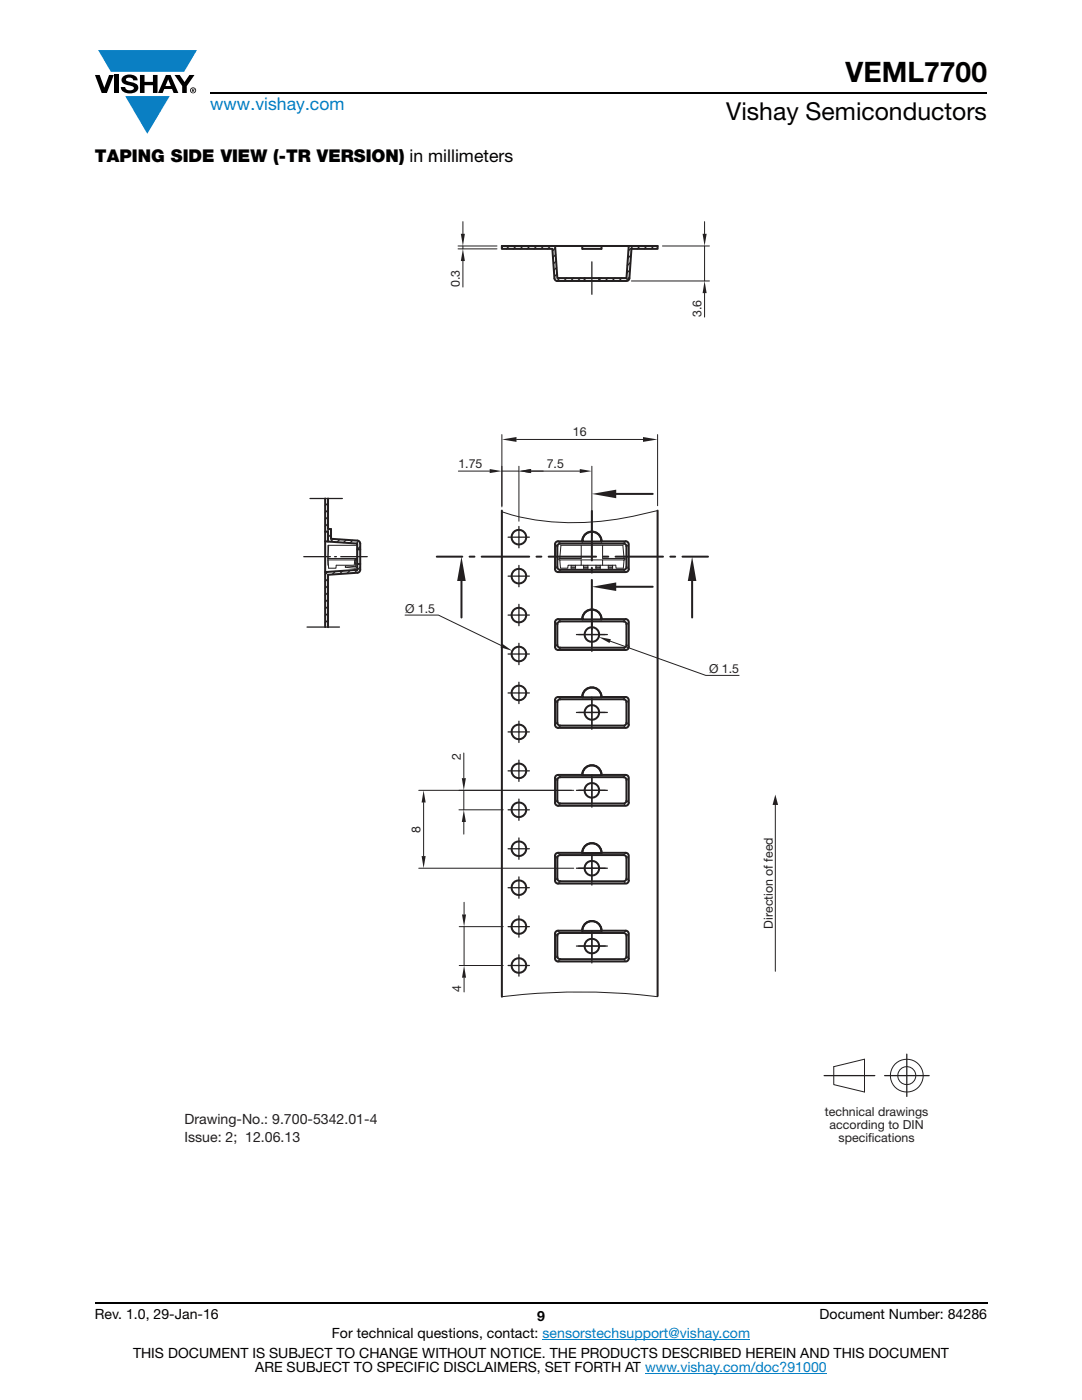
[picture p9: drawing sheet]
<svg xmlns="http://www.w3.org/2000/svg" width="216mm" height="279mm" viewBox="0 0 216 279" stroke-linecap="round" stroke-linejoin="round" font-family="sans-serif">
<g fill="#0a7fc3">
<path d="M19.6 10h19.7l-2.6 4.3h-1.1h-13.5z"/>
<path d="M25 19.2h8.9l-4.5 7.5z"/>
</g>
<g fill="#000">
<path d="M18.9 15h1l.9 2.5 1-2.5h.9l-1.4 3.6h-1zM22.9 15h.9v3.6h-.9zM24.6 15.3a2.1 2.1 0 0 1 2.8 .3l.1 .4h-.9a.79 .79 0 0 0-.7-.5 .79 .79 0 0 0-.8 .4l.3 .3 1 .2a1.08 1.08 0 0 1 1.2 1 1.08 1.08 0 0 1-1.1 1.2 1.73 1.73 0 0 1-2.4-1.2h.9a.96 .96 0 0 0 .8 .6 .96 .96 0 0 0 .9-.4 1.31 1.31 0 0 0-1.2-.6 1.03 1.03 0 0 1-1.1-.6 1.03 1.03 0 0 1 .2-1.1zM27.9 15h.9v1.3h1.7v-1.3h.9v3.6h-.9v-1.6h-1.7v1.6h-.9zM34.8 15h1.1l.9 1.4 1-1.4h1l-1.5 2.2v1.4h-.9v-1.4z"/>
<path d="M33.6 15.9l.5 1.3h-1.1zM33.1 15l-1.6 3.6h1l.3-.8h1.5l.3 .8h1l-1.6-3.6z"/>
<path d="M38.4 17.8h.2v.2h-.2zM38.3 17.7v.7h.1v-.3l.4 .3-.2-.3 .2-.2-.1-.2z"/>
<path d="M38.1 18a.46 .46 0 0 1 .9 0 .46 .46 0 0 1-.9 0zM37.9 18a.6 .6 0 0 0 1.2 0 .6 .6 0 0 0-1.2 0z"/>
</g>
<path d="M42 18.6h155M18.9 260h178.1" fill="none" stroke="#000" stroke-width=".36"/>
<path d="M108.2 267.3h41.5M128.7 274h36.3" fill="none" stroke="#007ec4" stroke-width=".2"/>
<path d="M36.8 44.1h148.7v184.4h-148.7z" fill="#fff"/>
<g fill="none" stroke="#231f20" stroke-width=".4">
<path d="M87.2 111.1h5M93.7 111.1h1M96.1 111.1h9.5M100.1 101.9v97M107.1 111.1h.9M109.5 111.1h9.4M118.1 102v9.8M118.1 113.3v1M118.1 115.7v9.9M120.4 111.1h1M122.8 111.1h9.5M131.2 101.9v96.9"/>
<path d="M133.8 111.1h.9M136.2 111.1h5.1"/>
</g>
<path d="M131.2 101.9a60.3 60.3 0 0 1-22.8 2.1l-1.6-.2a36.8 36.8 0 0 1-6.7-1.7M100.1 198.9a128.3 128.3 0 0 1 31.1 0" fill="none" stroke="#231f20" stroke-width=".2"/>
<path d="M118.1 98.6l4.9-.9v1.7z" fill="#231f20"/>
<path d="M123 98.6h7.2" fill="none" stroke="#231f20" stroke-width=".4"/>
<path d="M118.1 117.1l4.9-.9v1.7z" fill="#231f20"/>
<path d="M123 117.1h7.2" fill="none" stroke="#231f20" stroke-width=".4"/>
<path d="M91.6 157.7h22.4M92.5 150.3v5M92.5 157.7v3.9M91.6 161.6h8.8M92.5 164v2.5" fill="none" stroke="#231f20" stroke-width=".2"/>
<g fill="#231f20">
<path d="M92.5 161.6l.5 2.4h-.8z"/>
<path d="M92.2 155.3h.8l-.5 2.4z"/>
</g>
<path d="M91.5 94h6.2M100.1 93v7.9M100.1 94h3.4M106 94h2.4" fill="none" stroke="#231f20" stroke-width=".2"/>
<g fill="#231f20">
<path d="M103.5 94l2.5-.4v.8z"/>
<path d="M97.7 93.6l2.4 .4-2.4 .4z"/>
</g>
<path d="M103.5 93v11M106 94h9.7M118.1 93v14" fill="none" stroke="#231f20" stroke-width=".2"/>
<g fill="#231f20">
<path d="M103.5 94l2.5-.4v.8z"/>
<path d="M115.7 93.6l2.4 .4-2.4 .4z"/>
<path d="M92.1 111.1l.8 4.9h-1.7z"/>
</g>
<path d="M92.1 116v7.2" fill="none" stroke="#231f20" stroke-width=".4"/>
<path d="M138.1 111.1l.9 4.9h-1.8z" fill="#231f20"/>
<path d="M138.1 116v7.2" fill="none" stroke="#231f20" stroke-width=".4"/>
<path d="M100.1 86.7v14.5M103.1 87.7h25.2M131.2 86.7v14.2" fill="none" stroke="#231f20" stroke-width=".2"/>
<g fill="#231f20">
<path d="M100.1 87.7l3-.5v1z"/>
<path d="M128.3 87.2l2.9 .5-2.9 .5z"/>
</g>
<path d="M83.6 157.7h30.9M83.6 173.3h30.9M84.5 160.2v10.6" fill="none" stroke="#231f20" stroke-width=".2"/>
<g fill="#231f20">
<path d="M84.1 170.8h.8l-.4 2.5z"/>
<path d="M84.5 157.7l.4 2.5h-.8z"/>
</g>
<path d="M91.6 192.7h8.8M91.6 184.9h8.8M92.6 180.1v2.4M92.6 184.9v7.8M92.6 195.1v2.9" fill="none" stroke="#231f20" stroke-width=".2"/>
<g fill="#231f20">
<path d="M92.2 182.5h.8l-.4 2.4z"/>
<path d="M92.6 192.7l.4 2.4h-.8z"/>
</g>
<g fill="none" stroke="#231f20" stroke-width=".25">
<path d="M118.1 52.3v6.4M60.6 111.1h5.3M66.8 111.1h.3M68 111.1h5.3M101.4 107.2h4.2M103.5 105.1v4.2M103.5 112.8v4.3M105.6 115h-4.2M101.4 138.3h4.2M103.5 120.6v4.3M103.5 128.4v4.2M103.5 136.2v4.2"/>
<path d="M105.6 130.5h-4.2M105.6 122.8h-4.2M101.4 146.1h4.2M103.5 143.9v4.3M103.5 151.7v4.2M103.5 159.5v4.2M105.6 153.8h-4.2M101.4 161.6h4.2M103.5 167.2v4.3M103.5 175v4.3M105.6 177.2h-4.2M105.6 169.4h-4.2"/>
<path d="M103.5 182.8v4.2M103.5 190.5v4.3M105.6 184.9h-4.2M105.6 192.7h-4.2"/>
</g>
<g fill="none" stroke="#231f20" stroke-width=".4">
<path d="M100.1 49.1h31.1v.6h-5.2l-.4 5.8-.1 .4-.3 .2h-14l-.3-.1-.3-.5-.4-5.8h-10.1zM110.8 49.1l.4 6.4h13.8l.5-6.4M116.2 49.7h3.8M116.6 55.5v.6M119.6 55.5v.6M64.9 99.5v25.6M65.5 99.5v6.1M64.9 108l6.4 .5v5.2l-6.4 .5M65.5 106.1v2M66 105.6v1.9M71.3 109.6h.6M71.3 112.6h.6"/>
<path d="M71.3 107.9l.5 .2 .1 .4v5.2l-.1 .3-.5 .3-5.8 .4v10.5"/>
<circle cx="103.5" cy="107.2" r="1.46"/>
<circle cx="103.5" cy="115" r="1.46"/>
<circle cx="103.5" cy="122.8" r="1.46"/>
<circle cx="103.5" cy="138.3" r="1.46"/>
<circle cx="103.5" cy="130.5" r="1.46"/>
<circle cx="103.5" cy="153.8" r="1.46"/>
<circle cx="103.5" cy="146.1" r="1.46"/>
<circle cx="103.5" cy="161.6" r="1.46"/>
<circle cx="103.5" cy="169.4" r="1.46"/>
<circle cx="103.5" cy="177.2" r="1.46"/>
<circle cx="103.5" cy="192.7" r="1.46"/>
<circle cx="103.5" cy="184.9" r="1.46"/>
</g>
<path d="M126 56.1h15.6M132.2 49.1h9.4M140.6 44.2v2.5M140.6 49.1v7M140.6 58.5v4.8" fill="none" stroke="#231f20" stroke-width=".2"/>
<g fill="#231f20">
<path d="M140.2 46.7h.8l-.4 2.4z"/>
<path d="M140.6 56.1l.4 2.4h-.8z"/>
</g>
<path d="M91.4 49.1h7.8M91.4 49.7h7.8M92.4 44.2v2.5M92.4 49.1v.6M92.4 52.1v5.2" fill="none" stroke="#231f20" stroke-width=".2"/>
<g fill="#231f20">
<path d="M92 46.7h.8l-.4 2.4z"/>
<path d="M92.4 49.7l.4 2.4h-.8z"/>
</g>
<path d="M61.9 99.5h6.4M61.3 125.1h6.4" fill="none" stroke="#231f20" stroke-width=".25"/>
<path d="M121.8 128l19 6.8h6.7" fill="none" stroke="#231f20" stroke-width=".2"/>
<path d="M119.5 127.1l2.4 .5-.3 .7z" fill="#231f20"/>
<path d="M80.8 122.8h6.7l12.5 6" fill="none" stroke="#231f20" stroke-width=".2"/>
<path d="M100.2 128.5l2 1.4-2.3-.7z" fill="#231f20"/>
<g fill="none" stroke="#231f20" stroke-width=".2">
<path d="M65.4 111.5v-2.7h5.9v2.7h-.3M65.4 111.7v1.1h.1M65.4 111.5h5.6v.2h-5.6M65.4 111.5v.2M65.6 108.8l-.2 2.7M71 111.5l.2 .3 .1 1.2-.1 .3-.3 .1-2-.2v-.3l2.1 .2-.1-1.3-.2 1h-3.6l-.1 .6h-1.4l-.2-1.7M110.8 108.5l.4 .6M111.2 113.1l-.4 .5M111.4 108l.4 .5M111.7 111.7h4.3v1.1h-2.7v.6h-1.5zM111.7 111.5h-.2v.2h.2M111.8 113.7l-.4 .5"/>
<path d="M114 113.4h.9M114 112.9h.8v.3M114 113.2h.8v.2M114 112.8v.6M114.8 112.8v.1M116 108.8v2.7h-4.3l.2-2.7h12.4l.2 2.7h-4.3v-2.7M116 111.7h4.2v1.1M116.4 112.9h.9M116.4 112.8v.6h.9v-.2h-.9M117.3 112.8v.4M118.9 113.2h.9v.2h-.9zM118.9 112.8v.1"/>
<path d="M119.8 112.9v.3M119.8 112.8v.1h-.9v.3M120.2 111.7h4.3l-.1 1.7h-1.5v-.6h-6.9M121.4 112.9h.8v.3M121.4 113.2h.8v.2M121.4 112.8v.6h.9M122.2 112.8v.1M124.4 113.7l.5 .5M124.5 111.5h.2v.2h-.2M124.9 108l-.5 .5M125 113.1l.5 .5M125.5 108.6l-.5 .5"/>
<path d="M110.8 124l.4 .6M110.8 139.6l.4 .5M111.2 128.7l-.4 .4M111.4 123.6l.4 .4M111.4 139.1l.4 .5M111.8 129.3l-.4 .4M124.4 129.3l.5 .4M124.9 123.6l-.5 .4M124.9 139.1l-.5 .5M125 128.7l.5 .4M125.5 124.2l-.5 .4M125.5 139.7l-.5 .4"/>
<path d="M110.8 155.1l.4 .6M111.2 159.8l-.4 .4M111.2 144.2l-.4 .5M111.4 154.7l.4 .4M111.8 144.8l-.4 .5M124.4 144.8l.5 .5M124.9 154.7l-.5 .4M125 159.8l.5 .4M125 144.2l.5 .5M125.5 155.2l-.5 .5M110.8 170.6l.4 .6M111.2 175.3l-.4 .5"/>
<path d="M111.4 170.2l.4 .4M111.8 160.4l-.4 .4M111.8 175.9l-.4 .4M124.4 160.4l.5 .4M124.4 175.9l.5 .4M124.9 170.2l-.5 .4M125 175.3l.5 .5M125.5 170.8l-.5 .4M154.7 160.3v33.5M110.8 186.2l.4 .6M111.2 190.9l-.4 .4M111.4 185.7l.4 .5"/>
<path d="M111.8 191.4l-.4 .5M124.4 191.4l.5 .5M124.9 185.7l-.5 .5M125 190.9l.5 .4M125.5 186.3l-.5 .5"/>
</g>
<g fill="none" stroke="#231f20" stroke-width=".4">
<path d="M116.2 49.1v.6M120 49.1v.6M64.9 106.1h.6M65.5 105.6h.5M66 107.5l5.3 .4M111.3 108.7l.5-.2h12.8l.3 .2 .1 .4v4.2l-.2 .3-.4 .1h-12.8l-.3-.2-.1-.4zM116.2 108h-4.9l-.4 .3-.1 .3v5l.1 .3 .4 .3h13.6l.3-.1 .3-.5v-5l-.2-.3-.4-.3h-4.9M116.8 106.6a1.9 1.9 0 0 1 2.1-.3 1.9 1.9 0 0 1 1.1 1.8h-3.8l.3-1zM120 108a1.92 1.92 0 0 0-1.9-1.9 1.92 1.92 0 0 0-1.9 2M120 108v.1M111.3 139.8l.5-.2h12.8l.3 .2 .1 .4v4.2l-.2 .3-.4 .1h-12.8l-.3-.2-.1-.4zM111.3 124.3l.5-.3h12.8l.3 .3 .1 .3v4.3l-.2 .3-.4 .1-12.8-.1-.3-.2-.1-.3z"/>
<path d="M116.2 123.6h-4.8l-.5 .2-.1 .4v4.9l.2 .5 .4 .1h13.5l.3-.1 .3-.5v-4.9l-.2-.4-.4-.2h-4.9M116.2 139.1h-4.9l-.4 .3-.1 .3v5l.2 .5 .3 .1h13.6l.3-.1 .3-.5v-5l-.2-.3-.4-.3h-4.9M116.8 137.7a1.91 1.91 0 0 1 2.1-.3 1.91 1.91 0 0 1 1.1 1.8h-3.8l.3-1zM116.8 122.2a1.9 1.9 0 0 1 2.1-.4 1.9 1.9 0 0 1 1.1 1.8h-3.8l.3-1zM120 123.6a1.92 1.92 0 0 0-1.9-2 1.92 1.92 0 0 0-1.9 2M120 139.1a1.92 1.92 0 0 0-1.9-1.9 1.92 1.92 0 0 0-1.9 2M120 123.6h.1M120 139.1v.1M111.3 155.3l.5-.2h12.8l.3 .2 .1 .4v4.2l-.2 .3-.4 .2-12.8-.1-.3-.2-.1-.3zM116.2 154.7h-4.9l-.4 .2-.1 .3v5l.1 .4 .4 .2h13.6l.3-.1 .3-.5v-5l-.2-.3-.4-.2h-4.9M116.9 153.2a1.9 1.9 0 0 1 2.1-.2 1.9 1.9 0 0 1 1 1.7h-3.8l.3-1.1zM120 154.7a1.92 1.92 0 0 0-1.9-2 1.92 1.92 0 0 0-1.9 2"/>
<path d="M120 154.7h.1M111.3 170.9l.5-.3 12.8 .1 .3 .2 .1 .3v4.3l-.2 .3-.4 .1h-12.8l-.3-.3-.1-.3zM116.2 170.2h-4.9l-.4 .2-.1 .4v5l.1 .3 .4 .2h13.6l.3-.1 .3-.4v-5l-.2-.4-.4-.2h-4.9M116.8 168.8a1.9 1.9 0 0 1 2.1-.3 1.9 1.9 0 0 1 1.1 1.7h-3.8l.3-1zM120 170.2a1.92 1.92 0 0 0-1.9-2 1.92 1.92 0 0 0-1.9 2M120 170.2h.1M111.3 186.4l.5-.2h12.8l.3 .2 .1 .4v4.2l-.2 .3-.4 .1h-12.8l-.3-.2-.1-.3zM116.2 185.7h-4.9l-.4 .3-.1 .3v5l.1 .3 .4 .3h13.6l.3-.1 .3-.5v-5l-.2-.3-.4-.3h-4.9M116.8 184.3a1.9 1.9 0 0 1 2.1-.3 1.9 1.9 0 0 1 1.1 1.8h-3.8l.3-1zM120 185.7a1.92 1.92 0 0 0-1.9-1.9 1.92 1.92 0 0 0-1.9 2M120 185.7v.1"/>
<circle cx="118.1" cy="126.6" r="1.46"/>
<circle cx="118.1" cy="142.2" r="1.45"/>
<circle cx="118.1" cy="157.7" r="1.45"/>
<circle cx="118.1" cy="173.3" r="1.45"/>
<circle cx="118.1" cy="188.8" r="1.45"/>
</g>
<g fill="none" stroke="#231f20" stroke-width=".25">
<path d="M100.3 49.1l-.2 .1M101.6 49.1l-.6 .6M103 49.1l-.6 .6M104.4 49.1l-.6 .6M105.8 49.1l-.6 .6M107.1 49.1l-.6 .6M108.5 49.1l-.6 .6M109.9 49.1l-.6 .6M110.8 49.5l-.5 .6M110.9 50.8l-.6 .6M111 52.1l-.6 .6M111.1 53.4l-.6 .5"/>
<path d="M111.2 54.7l-.6 .5M111.7 55.5l-.6 .6M113.1 55.5l-.6 .6M114.4 55.5l-.5 .6M115.8 55.5l-.6 .6M116.6 56v.1M120 55.5l-.4 .4M121.3 55.5l-.6 .6M122.7 55.5l-.6 .6M124.1 55.5l-.6 .6M125.6 55.3l-.7 .8M125.7 53.9l-.6 .6"/>
<path d="M125.8 52.4l-.6 .6M125.9 50.9l-.6 .6M126.4 49.1l-1 1M127.7 49.1l-.6 .6M129.1 49.1l-.6 .6M130.5 49.1l-.6 .6M65 99.5l-.1 .1M65.4 114.1l-.5 .6M65.5 104.5l-.6 .6M65.5 100.4l-.6 .5M65.5 101.7l-.6 .6M65.5 103.1l-.6 .6"/>
<path d="M65.5 115.5l-.6 .6M65.5 116.8l-.6 .6M65.5 118.2l-.6 .6M65.5 119.6l-.6 .6M65.8 105.6l-.6 .5M66 106.6l-.5 .6M66.5 107.6l-.5 .5M66.9 114l-.6 .7M67.8 107.7l-.5 .5M68.4 113.9l-.6 .6M69.1 107.7l-.6 .6M69.9 113.8l-.7 .7"/>
<path d="M70.4 107.8l-.6 .6M71.6 108l-.5 .5M71.9 109.1l-.6 .5M71.9 113.2l-1.2 1.1M65.5 125.1h-.1M65.5 121l-.6 .6M65.5 122.4l-.6 .5M65.5 123.7l-.6 .6M115 126.6h3.1v3.4M115.5 126.6h5.3M118.1 124v5.3M118.1 139.5v5.3"/>
<path d="M118.1 123.6v3h3.1M118.1 139.1v3.1h3.1M115 157.7h3.1v3.4M115 142.2h3.1v3.3M115.5 142.2h5.3M115.5 157.7h5.3M118.1 155.1v5.3M118.1 154.7v3h3.1M115 173.3h3.1v3.3M115.5 173.3h5.3M118.1 170.6v5.3M118.1 170.2v3.1h3.1"/>
<path d="M115 188.8h3.1v3.4M115.5 188.8h5.3M118.1 186.2v5.3M118.1 185.7v3.1h3.1"/>
</g>
<path d="M154.7 158.6l.6 2h-1.1z" fill="#231f20"/>
<path d="M164.4 214.7h10.2M176.5 214.7h8.9M180.9 210.4v8.4" fill="none" stroke="#231f20" stroke-width=".25"/>
<g fill="none" stroke="#231f20" stroke-width=".2">
<path d="M166.4 212.9l6.1-1.5v6.5l-6.1-1.4z"/>
<circle cx="180.9" cy="214.7" r="3.3"/>
<circle cx="180.9" cy="214.7" r="1.8"/>
</g>
<text font-size="5.6" x="168.7" y="16.4">VEML7700</text>
<text font-size="4.9" x="144.9" y="24">Vishay Semiconductors</text>
<text font-size="3.5" fill="#007ec4" x="42" y="21.9">www.vishay.com</text>
<text font-size="3.5" x="18.9" y="32.3">TAPING SIDE VIEW (-TR VERSION) in millimeters</text>
<g font-size="2.8" fill="#231f20">
<text x="36.8" y="224.4">Drawing-No.: 9.700-5342.01-4</text>
<text x="36.8" y="227.9">I</text>
<text x="37.5" y="227.9">ssue: 2; 12.06.13</text>
</g>
<g font-size="2.8">
<text x="18.9" y="263.3">Rev. 1.0, 29-Jan-16</text>
<text x="107.2" y="263.6">9</text>
<text x="163.6" y="263.3">Document Number: 84286</text>
<text x="66.2" y="267.1">For technical questions, contact: sensorstechsupport@vishay.com</text>
<text x="26.5" y="271">THIS DOCUMENT IS SUBJECT TO CHANGE WITHOUT NOTICE. THE PRODUCTS DESCRIBED HEREIN AND THIS DOCUMENT</text>
<text x="50.9" y="273.8">ARE SUBJECT TO SPECIFIC DISCLAIMERS, SET FORTH AT www.vishay.com/doc?91000</text>
</g>
<g font-size="2.5" fill="#231f20">
<text x="91.8" y="57.3" transform="rotate(-90 91.8 57.3)">0.3</text>
<text x="140" y="63.3" transform="rotate(-90 140 63.3)">3.6</text>
<text x="114.3" y="87.1">16</text>
<text x="91.5" y="93.4">1.75</text>
<text x="109.1" y="93.4">7.5</text>
<text x="80.8" y="122.2">Ø 1.5</text>
<text x="141.5" y="134.3">Ø 1.5</text>
<text x="92" y="151.7" transform="rotate(-90 92 151.7)">2</text>
<text x="83.9" y="166.2" transform="rotate(-90 83.9 166.2)">8</text>
<text x="154.2" y="185.3" transform="rotate(-90 154.2 185.3)">Direction of feed</text>
<text x="92" y="198" transform="rotate(-90 92 198)">4</text>
<text x="164.6" y="222.7">technical drawings</text>
<text x="165.5" y="225.4">according to DIN</text>
<text x="167.3" y="228">specif</text>
<text x="173.2" y="228">ications</text>
</g>
</svg>
